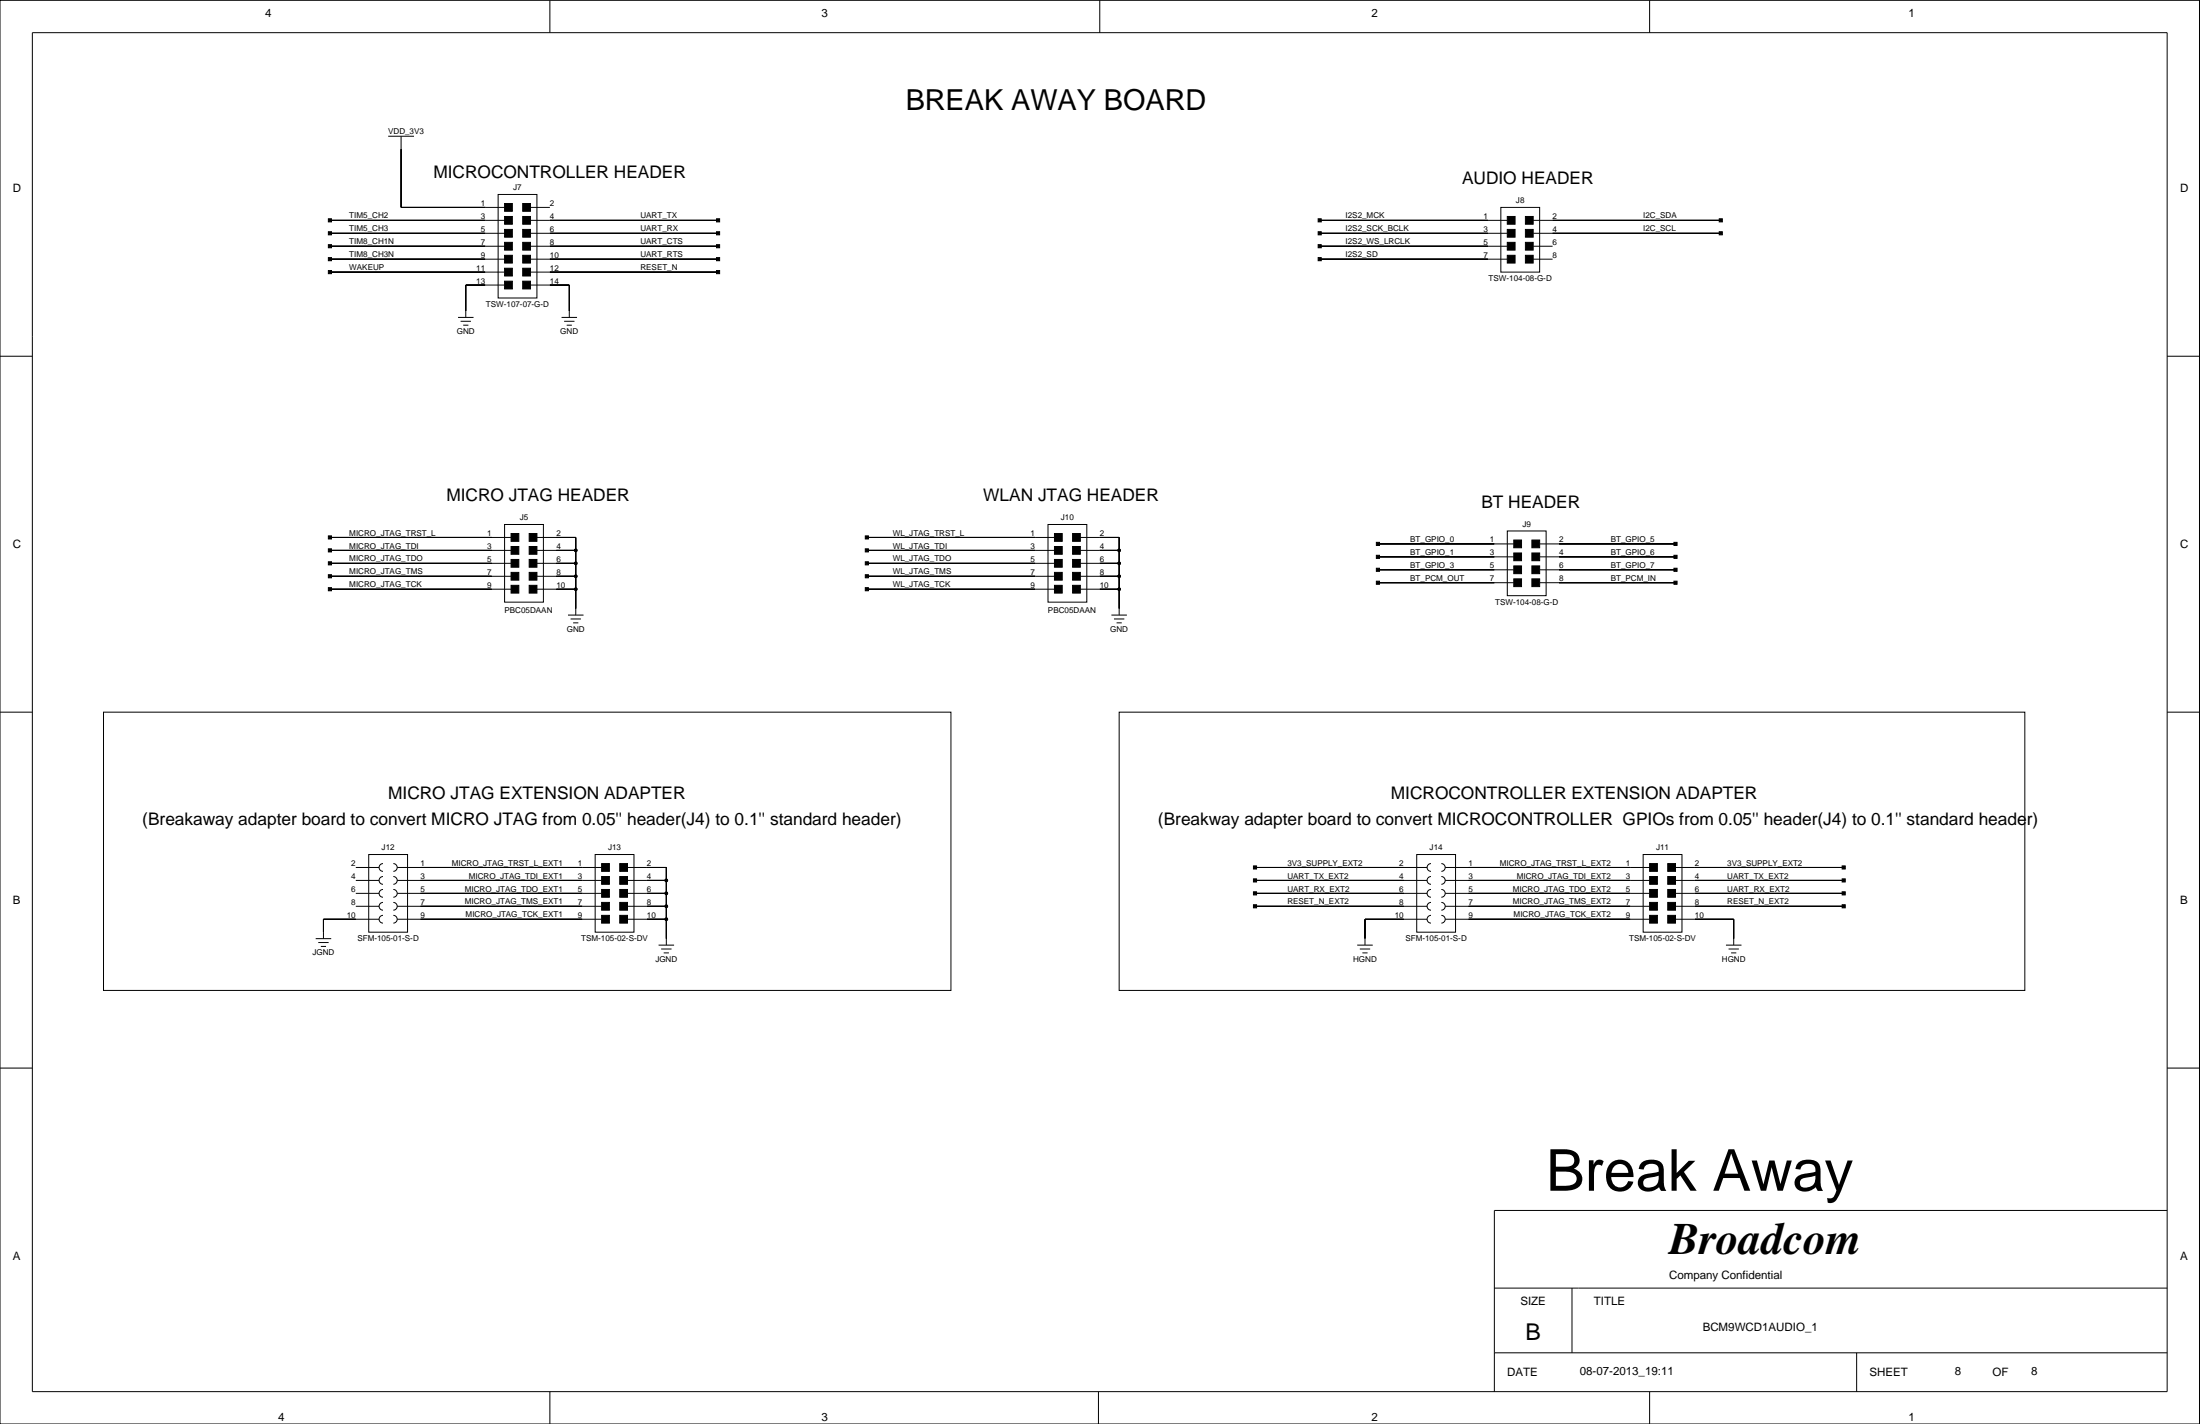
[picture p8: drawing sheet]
<svg xmlns="http://www.w3.org/2000/svg" width="432mm" height="279mm" viewBox="0 0 432 279" stroke-linecap="round" stroke-linejoin="round" font-family="sans-serif">
<g fill="none" stroke="#000" stroke-width=".2">
<path d="M0 .1h431.7v279.3h-431.7zM6.3 6.4h419.1v266.7h-419.1zM107.9 .1v6.3M215.9 .1v6.3M323.8 .1v6.3M76.2 26.7h5.1M78.7 26.7v14h20.3M97.8 38.2h7.6v20.3h-7.6zM64.8 43.2h34.2M64.8 45.8h34.2M64.8 48.3h34.2M64.8 50.9h34.2"/>
<path d="M64.8 53.4h34.2M99 55.9h-7.6v6.4M104.1 43.2h36.8M104.1 45.8h36.8M104.1 48.3h36.8M104.1 50.9h36.8M104.1 55.9h7.6v6.4M104.1 40.7h3.8M104.1 53.4h36.8M259 43.2h36.8M259 45.8h36.8M259 48.3h36.8"/>
<path d="M259 50.9h36.8M294.6 40.7h7.6v12.7h-7.6zM300.9 43.2h36.8M300.9 45.8h36.8M300.9 48.3h3.8M300.9 50.9h3.8M0 69.9h6.3M89.9 62.3h3M90.4 63h2M90.9 63.8h1M110.2 62.3h3.1M110.7 63h2.1"/>
<path d="M111.2 63.8h1M425.4 69.9h6.3M64.8 105.4h35.5M64.8 108h35.5M64.8 110.5h35.5M64.8 113.1h35.5M64.8 115.6h35.5M99 102.9h7.7v15.2h-7.7zM105.4 105.4h7.6v15.3M105.4 108h7.6M105.4 110.5h7.6M105.4 113.1h7.6"/>
<path d="M105.4 115.6h7.6M170.1 105.4h36.9M170.1 108h36.9M170.1 110.5h36.9M170.1 113.1h36.9M170.1 115.6h36.9M205.7 102.9h7.6v15.2h-7.6zM212 105.4h7.7v15.3M212 108h7.7M212 110.5h7.7M212 113.1h7.7M212 115.6h7.7"/>
<path d="M270.4 106.7h26.7M270.4 109.3h26.7M270.4 111.8h26.7M270.4 114.3h26.7M295.8 104.2h7.7v12.7h-7.7zM302.2 106.7h26.7M302.2 109.3h26.7M302.2 111.8h26.7M302.2 114.3h26.7M0 139.7h6.3M20.3 139.7h166.3v54.6h-166.3zM111.5 120.7h3"/>
<path d="M112 121.4h2M112.5 122.2h1M218.1 120.7h3.1M218.6 121.4h2.1M219.2 122.2h1M219.7 139.7h177.7v54.6h-177.7zM425.4 139.7h6.3M69.8 170.2h4.6M69.8 172.7h4.6M69.8 175.3h4.6M69.8 177.8h4.6M72.4 167.7h7.6v15.2h-7.6z"/>
<path d="M75.2 179.6a.76 .76 0 0 0-.8 .8 .76 .76 0 0 0 .8 .7M75.2 177.1a.76 .76 0 0 0-.8 .7 .76 .76 0 0 0 .8 .8M75.2 174.5a.76 .76 0 0 0-.8 .8 .76 .76 0 0 0 .8 .7M75.2 172a.76 .76 0 0 0-.8 .7 .76 .76 0 0 0 .8 .8M75.2 169.4a.76 .76 0 0 0-.8 .8 .76 .76 0 0 0 .8 .8M77.2 179.6a.76 .76 0 0 1 .8 .8 .76 .76 0 0 1-.8 .7M77.2 177.1a.76 .76 0 0 1 .8 .7 .76 .76 0 0 1-.8 .8M77.2 174.5a.76 .76 0 0 1 .8 .8 .76 .76 0 0 1-.8 .7M77.2 172a.76 .76 0 0 1 .8 .7 .76 .76 0 0 1-.8 .8M77.2 169.4a.76 .76 0 0 1 .8 .8 .76 .76 0 0 1-.8 .8M78 170.2h40.1M78 172.7h40.1"/>
<path d="M78 175.3h40.1M78 177.8h40.1M116.8 167.7h7.6v15.2h-7.6zM123.2 170.2h7.6v15.2M123.2 172.7h7.6M123.2 175.3h7.6M123.2 177.8h7.6M246.3 170.2h33.8M246.3 172.7h33.8M246.3 175.3h33.8M246.3 177.8h33.8M278.1 167.7h7.6v15.2h-7.6z"/>
<path d="M280.9 179.6a.76 .76 0 0 0-.8 .8 .76 .76 0 0 0 .8 .7M280.9 177.1a.76 .76 0 0 0-.8 .7 .76 .76 0 0 0 .8 .8M280.9 174.5a.76 .76 0 0 0-.8 .8 .76 .76 0 0 0 .8 .7M280.9 172a.76 .76 0 0 0-.8 .7 .76 .76 0 0 0 .8 .8M280.9 169.4a.76 .76 0 0 0-.8 .8 .76 .76 0 0 0 .8 .8M282.9 179.6a.76 .76 0 0 1 .8 .8 .76 .76 0 0 1-.8 .7M282.9 177.1a.76 .76 0 0 1 .8 .7 .76 .76 0 0 1-.8 .8M282.9 174.5a.76 .76 0 0 1 .8 .8 .76 .76 0 0 1-.8 .7M282.9 172a.76 .76 0 0 1 .8 .7 .76 .76 0 0 1-.8 .8M282.9 169.4a.76 .76 0 0 1 .8 .8 .76 .76 0 0 1-.8 .8M283.7 170.2h40.1M283.7 172.7h40.1"/>
<path d="M283.7 175.3h40.1M283.7 177.8h40.1M322.5 167.7h7.6v15.2h-7.6zM328.9 170.2h33M328.9 172.7h33M328.9 175.3h33M328.9 177.8h33M62 184.2h3M62.5 184.9h2M63 185.7h1M74.4 180.4h-10.9v3.8M78 180.4h40.1"/>
<path d="M123.2 180.4h7.6M129.3 185.4h3M129.8 186.2h2M130.3 187h1M266.4 185.4h3M266.9 186.2h2M267.4 187h1M280.1 180.4h-12.2v5M283.7 180.4h40.1M328.9 180.4h11.4v5M338.8 185.4h3M339.3 186.2h2"/>
<path d="M339.8 187h1M0 209.6h6.3M425.4 209.6h6.3M425.4 237.5h-132.1v35.6M293.3 252.7h132.1M308.5 252.7v12.7M107.9 273.1v6.3M215.6 273.1v6.3M293.3 265.4h132.1M323.8 273.1v6.3M364.4 265.4v7.7"/>
<circle cx="113" cy="115.6" r=".25"/>
<circle cx="113" cy="110.5" r=".25"/>
<circle cx="113" cy="108" r=".25"/>
<circle cx="113" cy="113.1" r=".25"/>
<circle cx="219.7" cy="110.5" r=".25"/>
<circle cx="219.7" cy="108" r=".25"/>
<circle cx="219.7" cy="115.6" r=".25"/>
<circle cx="219.7" cy="113.1" r=".25"/>
<circle cx="130.8" cy="175.3" r=".25"/>
<circle cx="130.8" cy="172.7" r=".25"/>
<circle cx="130.8" cy="177.8" r=".25"/>
<circle cx="130.8" cy="180.4" r=".25"/>
</g>
<g fill="#000" stroke="#000" stroke-width=".2">
<path d="M78.7 29.3v11.4z" fill-rule="evenodd"/>
<path d="M64.5 50.5h.6v.7h-.6z" fill-rule="evenodd"/>
<path d="M64.5 53.1h.6v.6h-.6z" fill-rule="evenodd"/>
<path d="M64.5 48h.6v.6h-.6z" fill-rule="evenodd"/>
<path d="M64.5 45.5h.6v.6h-.6z" fill-rule="evenodd"/>
<path d="M64.5 42.9h.6v.6h-.6z" fill-rule="evenodd"/>
<path d="M91.4 55.9v5.1z" fill-rule="evenodd"/>
<path d="M78.7 40.7h16.5z" fill-rule="evenodd"/>
<path d="M91.4 55.9h3.8z" fill-rule="evenodd"/>
<path d="M64.8 50.9h30.4z" fill-rule="evenodd"/>
<path d="M64.8 53.4h30.4z" fill-rule="evenodd"/>
<path d="M64.8 48.3h30.4z" fill-rule="evenodd"/>
<path d="M64.8 45.8h30.4z" fill-rule="evenodd"/>
<path d="M64.8 43.2h30.4z" fill-rule="evenodd"/>
<path d="M99 55.2h1.6v1.5h-1.6z" fill-rule="evenodd"/>
<path d="M99 52.6h1.6v1.6h-1.6z" fill-rule="evenodd"/>
<path d="M99 50.1h1.6v1.5h-1.6z" fill-rule="evenodd"/>
<path d="M99 45h1.6v1.5h-1.6z" fill-rule="evenodd"/>
<path d="M99 47.6h1.6v1.5h-1.6z" fill-rule="evenodd"/>
<path d="M99 39.9h1.6v1.6h-1.6z" fill-rule="evenodd"/>
<path d="M99 42.5h1.6v1.5h-1.6z" fill-rule="evenodd"/>
<path d="M102.6 55.2h1.5v1.5h-1.5z" fill-rule="evenodd"/>
<path d="M102.6 52.6h1.5v1.6h-1.5z" fill-rule="evenodd"/>
<path d="M102.6 50.1h1.5v1.5h-1.5z" fill-rule="evenodd"/>
<path d="M102.6 45h1.5v1.5h-1.5z" fill-rule="evenodd"/>
<path d="M102.6 47.6h1.5v1.5h-1.5z" fill-rule="evenodd"/>
<path d="M102.6 39.9h1.5v1.6h-1.5z" fill-rule="evenodd"/>
<path d="M102.6 42.5h1.5v1.5h-1.5z" fill-rule="evenodd"/>
<path d="M107.9 55.9h3.8z" fill-rule="evenodd"/>
<path d="M111.7 55.9v5.1z" fill-rule="evenodd"/>
<path d="M140.6 45.5h.6v.6h-.6z" fill-rule="evenodd"/>
<path d="M140.6 42.9h.6v.6h-.6z" fill-rule="evenodd"/>
<path d="M140.6 48h.6v.6h-.6z" fill-rule="evenodd"/>
<path d="M140.6 53.1h.6v.6h-.6z" fill-rule="evenodd"/>
<path d="M140.6 50.5h.6v.7h-.6z" fill-rule="evenodd"/>
<path d="M107.9 45.8h33z" fill-rule="evenodd"/>
<path d="M107.9 43.2h33z" fill-rule="evenodd"/>
<path d="M107.9 48.3h33z" fill-rule="evenodd"/>
<path d="M107.9 53.4h33z" fill-rule="evenodd"/>
<path d="M107.9 50.9h33z" fill-rule="evenodd"/>
<path d="M258.7 42.9h.6v.6h-.6z" fill-rule="evenodd"/>
<path d="M258.7 50.5h.6v.7h-.6z" fill-rule="evenodd"/>
<path d="M258.7 48h.6v.6h-.6z" fill-rule="evenodd"/>
<path d="M258.7 45.5h.6v.6h-.6z" fill-rule="evenodd"/>
<path d="M259 43.2h33z" fill-rule="evenodd"/>
<path d="M259 50.9h33z" fill-rule="evenodd"/>
<path d="M259 48.3h33z" fill-rule="evenodd"/>
<path d="M259 45.8h33z" fill-rule="evenodd"/>
<path d="M295.8 47.6h1.6v1.5h-1.6z" fill-rule="evenodd"/>
<path d="M295.8 50.1h1.6v1.5h-1.6z" fill-rule="evenodd"/>
<path d="M295.8 42.5h1.6v1.5h-1.6z" fill-rule="evenodd"/>
<path d="M295.8 45h1.6v1.5h-1.6z" fill-rule="evenodd"/>
<path d="M299.4 47.6h1.5v1.5h-1.5z" fill-rule="evenodd"/>
<path d="M299.4 50.1h1.5v1.5h-1.5z" fill-rule="evenodd"/>
<path d="M299.4 42.5h1.5v1.5h-1.5z" fill-rule="evenodd"/>
<path d="M299.4 45h1.5v1.5h-1.5z" fill-rule="evenodd"/>
<path d="M337.4 42.9h.6v.6h-.6z" fill-rule="evenodd"/>
<path d="M337.4 45.5h.6v.6h-.6z" fill-rule="evenodd"/>
<path d="M304.7 43.2h33z" fill-rule="evenodd"/>
<path d="M304.7 45.8h33z" fill-rule="evenodd"/>
<path d="M64.5 115.3h.6v.6h-.6z" fill-rule="evenodd"/>
<path d="M64.5 112.8h.6v.6h-.6z" fill-rule="evenodd"/>
<path d="M64.5 107.7h.6v.6h-.6z" fill-rule="evenodd"/>
<path d="M64.5 105.1h.6v.7h-.6z" fill-rule="evenodd"/>
<path d="M64.5 110.2h.6v.6h-.6z" fill-rule="evenodd"/>
<path d="M64.8 115.6h31.7z" fill-rule="evenodd"/>
<path d="M64.8 113.1h31.7z" fill-rule="evenodd"/>
<path d="M64.8 108h31.7z" fill-rule="evenodd"/>
<path d="M64.8 105.4h31.7z" fill-rule="evenodd"/>
<path d="M64.8 110.5h31.7z" fill-rule="evenodd"/>
<path d="M100.3 114.8h1.5v1.6h-1.5z" fill-rule="evenodd"/>
<path d="M100.3 109.8h1.5v1.5h-1.5z" fill-rule="evenodd"/>
<path d="M100.3 112.3h1.5v1.5h-1.5z" fill-rule="evenodd"/>
<path d="M100.3 104.7h1.5v1.5h-1.5z" fill-rule="evenodd"/>
<path d="M100.3 107.2h1.5v1.6h-1.5z" fill-rule="evenodd"/>
<path d="M103.9 114.8h1.5v1.6h-1.5z" fill-rule="evenodd"/>
<path d="M103.9 109.8h1.5v1.5h-1.5z" fill-rule="evenodd"/>
<path d="M103.9 112.3h1.5v1.5h-1.5z" fill-rule="evenodd"/>
<path d="M103.9 104.7h1.5v1.5h-1.5z" fill-rule="evenodd"/>
<path d="M103.9 107.2h1.5v1.6h-1.5z" fill-rule="evenodd"/>
<path d="M109.2 105.4h3.8z" fill-rule="evenodd"/>
<path d="M113 105.4v2.6z" fill-rule="evenodd"/>
<path d="M109.2 115.6h3.8z" fill-rule="evenodd"/>
<path d="M113 115.6v3.8z" fill-rule="evenodd"/>
<path d="M113 113.1v2.5z" fill-rule="evenodd"/>
<path d="M109.2 113.1h3.8z" fill-rule="evenodd"/>
<path d="M113 110.5v2.6z" fill-rule="evenodd"/>
<path d="M109.2 110.5h3.8z" fill-rule="evenodd"/>
<path d="M113 108v2.5z" fill-rule="evenodd"/>
<path d="M109.2 108h3.8z" fill-rule="evenodd"/>
<path d="M169.8 112.8h.6v.6h-.6z" fill-rule="evenodd"/>
<path d="M169.8 115.3h.6v.6h-.6z" fill-rule="evenodd"/>
<path d="M169.8 107.7h.6v.6h-.6z" fill-rule="evenodd"/>
<path d="M169.8 110.2h.6v.6h-.6z" fill-rule="evenodd"/>
<path d="M169.8 105.1h.6v.7h-.6z" fill-rule="evenodd"/>
<path d="M170.1 113.1h33.1z" fill-rule="evenodd"/>
<path d="M170.1 115.6h33.1z" fill-rule="evenodd"/>
<path d="M170.1 108h33.1z" fill-rule="evenodd"/>
<path d="M170.1 110.5h33.1z" fill-rule="evenodd"/>
<path d="M170.1 105.4h33.1z" fill-rule="evenodd"/>
<path d="M207 114.8h1.5v1.6h-1.5z" fill-rule="evenodd"/>
<path d="M207 109.8h1.5v1.5h-1.5z" fill-rule="evenodd"/>
<path d="M207 112.3h1.5v1.5h-1.5z" fill-rule="evenodd"/>
<path d="M207 104.7h1.5v1.5h-1.5z" fill-rule="evenodd"/>
<path d="M207 107.2h1.5v1.6h-1.5z" fill-rule="evenodd"/>
<path d="M210.5 114.8h1.5v1.6h-1.5z" fill-rule="evenodd"/>
<path d="M210.5 109.8h1.5v1.5h-1.5z" fill-rule="evenodd"/>
<path d="M210.5 112.3h1.5v1.5h-1.5z" fill-rule="evenodd"/>
<path d="M210.5 104.7h1.5v1.5h-1.5z" fill-rule="evenodd"/>
<path d="M210.5 107.2h1.5v1.6h-1.5z" fill-rule="evenodd"/>
<path d="M215.9 115.6h3.8z" fill-rule="evenodd"/>
<path d="M219.7 115.6v3.8z" fill-rule="evenodd"/>
<path d="M219.7 113.1v2.5z" fill-rule="evenodd"/>
<path d="M215.9 113.1h3.8z" fill-rule="evenodd"/>
<path d="M219.7 110.5v2.6z" fill-rule="evenodd"/>
<path d="M215.9 110.5h3.8z" fill-rule="evenodd"/>
<path d="M219.7 108v2.5z" fill-rule="evenodd"/>
<path d="M215.9 108h3.8z" fill-rule="evenodd"/>
<path d="M219.7 105.4v2.6z" fill-rule="evenodd"/>
<path d="M215.9 105.4h3.8z" fill-rule="evenodd"/>
<path d="M270.1 109h.7v.6h-.7z" fill-rule="evenodd"/>
<path d="M270.1 111.5h.7v.6h-.7z" fill-rule="evenodd"/>
<path d="M270.1 106.4h.7v.6h-.7z" fill-rule="evenodd"/>
<path d="M270.1 114h.7v.6h-.7z" fill-rule="evenodd"/>
<path d="M270.4 109.3h22.9z" fill-rule="evenodd"/>
<path d="M270.4 111.8h22.9z" fill-rule="evenodd"/>
<path d="M270.4 106.7h22.9z" fill-rule="evenodd"/>
<path d="M270.4 114.3h22.9z" fill-rule="evenodd"/>
<path d="M297.1 111h1.5v1.6h-1.5z" fill-rule="evenodd"/>
<path d="M297.1 113.6h1.5v1.5h-1.5z" fill-rule="evenodd"/>
<path d="M297.1 106h1.5v1.5h-1.5z" fill-rule="evenodd"/>
<path d="M297.1 108.5h1.5v1.5h-1.5z" fill-rule="evenodd"/>
<path d="M300.7 111h1.5v1.6h-1.5z" fill-rule="evenodd"/>
<path d="M300.7 113.6h1.5v1.5h-1.5z" fill-rule="evenodd"/>
<path d="M300.7 106h1.5v1.5h-1.5z" fill-rule="evenodd"/>
<path d="M300.7 108.5h1.5v1.5h-1.5z" fill-rule="evenodd"/>
<path d="M328.6 106.4h.6v.6h-.6z" fill-rule="evenodd"/>
<path d="M328.6 109h.6v.6h-.6z" fill-rule="evenodd"/>
<path d="M328.6 114h.6v.6h-.6z" fill-rule="evenodd"/>
<path d="M328.6 111.5h.6v.6h-.6z" fill-rule="evenodd"/>
<path d="M306 106.7h22.9z" fill-rule="evenodd"/>
<path d="M306 109.3h22.9z" fill-rule="evenodd"/>
<path d="M306 114.3h22.9z" fill-rule="evenodd"/>
<path d="M306 111.8h22.9z" fill-rule="evenodd"/>
<path d="M82.5 170.2h31.8z" fill-rule="evenodd"/>
<path d="M82.5 172.7h31.8z" fill-rule="evenodd"/>
<path d="M82.5 175.3h31.8z" fill-rule="evenodd"/>
<path d="M82.5 177.8h31.8z" fill-rule="evenodd"/>
<path d="M118.1 174.5h1.5v1.5h-1.5z" fill-rule="evenodd"/>
<path d="M118.1 177.1h1.5v1.5h-1.5z" fill-rule="evenodd"/>
<path d="M118.1 169.4h1.5v1.6h-1.5z" fill-rule="evenodd"/>
<path d="M118.1 172h1.5v1.5h-1.5z" fill-rule="evenodd"/>
<path d="M121.6 174.5h1.6v1.5h-1.6z" fill-rule="evenodd"/>
<path d="M121.6 177.1h1.6v1.5h-1.6z" fill-rule="evenodd"/>
<path d="M121.6 169.4h1.6v1.6h-1.6z" fill-rule="evenodd"/>
<path d="M121.6 172h1.6v1.5h-1.6z" fill-rule="evenodd"/>
<path d="M127 177.8h3.8z" fill-rule="evenodd"/>
<path d="M130.8 177.8v2.6z" fill-rule="evenodd"/>
<path d="M130.8 175.3v2.5z" fill-rule="evenodd"/>
<path d="M127 175.3h3.8z" fill-rule="evenodd"/>
<path d="M130.8 172.7v2.6z" fill-rule="evenodd"/>
<path d="M127 172.7h3.8z" fill-rule="evenodd"/>
<path d="M130.8 170.2v2.5z" fill-rule="evenodd"/>
<path d="M127 170.2h3.8z" fill-rule="evenodd"/>
<path d="M246 169.9h.6v.6h-.6z" fill-rule="evenodd"/>
<path d="M246 175h.6v.6h-.6z" fill-rule="evenodd"/>
<path d="M246 172.4h.6v.6h-.6z" fill-rule="evenodd"/>
<path d="M246 177.5h.6v.6h-.6z" fill-rule="evenodd"/>
<path d="M246.3 170.2h29.2z" fill-rule="evenodd"/>
<path d="M246.3 175.3h29.2z" fill-rule="evenodd"/>
<path d="M246.3 172.7h29.2z" fill-rule="evenodd"/>
<path d="M246.3 177.8h29.2z" fill-rule="evenodd"/>
<path d="M288.2 177.8h31.8z" fill-rule="evenodd"/>
<path d="M288.2 170.2h31.8z" fill-rule="evenodd"/>
<path d="M288.2 172.7h31.8z" fill-rule="evenodd"/>
<path d="M288.2 175.3h31.8z" fill-rule="evenodd"/>
<path d="M323.8 174.5h1.5v1.5h-1.5z" fill-rule="evenodd"/>
<path d="M323.8 177.1h1.5v1.5h-1.5z" fill-rule="evenodd"/>
<path d="M323.8 169.4h1.5v1.6h-1.5z" fill-rule="evenodd"/>
<path d="M323.8 172h1.5v1.5h-1.5z" fill-rule="evenodd"/>
<path d="M327.3 174.5h1.6v1.5h-1.6z" fill-rule="evenodd"/>
<path d="M327.3 177.1h1.6v1.5h-1.6z" fill-rule="evenodd"/>
<path d="M327.3 169.4h1.6v1.6h-1.6z" fill-rule="evenodd"/>
<path d="M327.3 172h1.6v1.5h-1.6z" fill-rule="evenodd"/>
<path d="M361.6 169.9h.6v.6h-.6z" fill-rule="evenodd"/>
<path d="M361.6 175h.6v.6h-.6z" fill-rule="evenodd"/>
<path d="M361.6 172.4h.6v.6h-.6z" fill-rule="evenodd"/>
<path d="M361.6 177.5h.6v.6h-.6z" fill-rule="evenodd"/>
<path d="M332.7 170.2h29.2z" fill-rule="evenodd"/>
<path d="M332.7 175.3h29.2z" fill-rule="evenodd"/>
<path d="M332.7 172.7h29.2z" fill-rule="evenodd"/>
<path d="M332.7 177.8h29.2z" fill-rule="evenodd"/>
<path d="M63.5 180.4v2.5z" fill-rule="evenodd"/>
<path d="M63.5 180.4h6.3z" fill-rule="evenodd"/>
<path d="M82.5 180.4h31.8z" fill-rule="evenodd"/>
<path d="M118.1 179.6h1.5v1.5h-1.5z" fill-rule="evenodd"/>
<path d="M121.6 179.6h1.6v1.5h-1.6z" fill-rule="evenodd"/>
<path d="M127 180.4h3.8z" fill-rule="evenodd"/>
<path d="M130.8 180.4v3.8z" fill-rule="evenodd"/>
<path d="M267.9 180.4v3.8z" fill-rule="evenodd"/>
<path d="M267.9 180.4h7.6z" fill-rule="evenodd"/>
<path d="M288.2 180.4h31.8z" fill-rule="evenodd"/>
<path d="M323.8 179.6h1.5v1.5h-1.5z" fill-rule="evenodd"/>
<path d="M327.3 179.6h1.6v1.5h-1.6z" fill-rule="evenodd"/>
<path d="M340.3 180.4v3.8z" fill-rule="evenodd"/>
<path d="M332.7 180.4h7.6z" fill-rule="evenodd"/>
<circle cx="113" cy="115.6" r=".25"/>
<circle cx="113" cy="110.5" r=".25"/>
<circle cx="113" cy="108" r=".25"/>
<circle cx="113" cy="113.1" r=".25"/>
<circle cx="219.7" cy="110.5" r=".25"/>
<circle cx="219.7" cy="108" r=".25"/>
<circle cx="219.7" cy="115.6" r=".25"/>
<circle cx="219.7" cy="113.1" r=".25"/>
<circle cx="130.8" cy="175.3" r=".25"/>
<circle cx="130.8" cy="172.7" r=".25"/>
<circle cx="130.8" cy="177.8" r=".25"/>
<circle cx="130.8" cy="180.4" r=".25"/>
</g>
<text font-size="11.3" x="303.5" y="233.6">Break Away</text>
<text font-size="8.8" x="327.6" y="246.1">Broadcom</text>
<text font-size="5.7" x="177.8" y="21.6">BREAK AWAY BOARD</text>
<text font-size="4.5" x="299.4" y="263">B</text>
<g font-size="3.4">
<text x="85.1" y="34.8">MICROCONTROLLER HEADER</text>
<text x="287" y="36.1">AUDIO HEADER</text>
<text x="87.6" y="98.3">MICRO JTAG HEADER</text>
<text x="193" y="98.3">WLAN JTAG HEADER</text>
<text x="290.8" y="99.6">BT HEADER</text>
<text x="27.9" y="161.8">(Breakaway adapter board to convert MICRO JTAG from 0.05'' header(J4) to 0.1'' standard header)</text>
<text x="76.2" y="156.7">MICRO JTAG EXTENSION ADAPTER</text>
<text x="227.3" y="161.8">(Breakway adapter board to convert MICROCONTROLLER GPIOs from 0.05'' header(J4) to 0.1'' standard header)</text>
<text x="273" y="156.7">MICROCONTROLLER EXTENSION ADAPTER</text>
</g>
<g font-size="2.3">
<text x="52.1" y="3.4">4</text>
<text x="161.3" y="3.4">3</text>
<text x="269.2" y="3.4">2</text>
<text x="374.6" y="3.4">1</text>
<text x="2.5" y="37.6">D</text>
<text x="427.9" y="37.6">D</text>
<text x="2.5" y="107.5">C</text>
<text x="427.9" y="107.5">C</text>
<text x="2.5" y="177.3">B</text>
<text x="427.9" y="177.3">B</text>
<text x="2.5" y="247.1">A</text>
<text x="327.6" y="250.9">Company Confidential</text>
<text x="427.9" y="247.1">A</text>
<text x="298.4" y="256">SIZE</text>
<text x="312.8" y="256">TITLE</text>
<text x="334.2" y="261.1">BCM9WCD1AUDIO_1</text>
<text x="310.1" y="269.7">08-07-2013_19:11</text>
<text x="383.7" y="269.7">8</text>
<text x="398.7" y="269.7">8</text>
<text x="295.8" y="270">DATE</text>
<text x="366.9" y="270">SHEET</text>
<text x="391.1" y="270">OF</text>
<text x="54.6" y="278.9">4</text>
<text x="161.3" y="278.9">3</text>
<text x="269.2" y="278.9">2</text>
<text x="374.6" y="278.9">1</text>
</g>
<g font-size="1.6">
<text x="76.2" y="26.4">VDD_3V3</text>
<text x="94.3" y="40.4">1</text>
<text x="100.7" y="37.4">J7</text>
<text x="107.9" y="40.4">2</text>
<text x="297.5" y="39.9">J8</text>
<text x="68.6" y="47.9">TIM8_CH1N</text>
<text x="68.6" y="45.4">TIM5_CH3</text>
<text x="68.6" y="42.9">TIM5_CH2</text>
<text x="94.3" y="45.5">5</text>
<text x="94.3" y="42.9">3</text>
<text x="107.9" y="45.5">6</text>
<text x="107.9" y="42.9">4</text>
<text x="125.7" y="45.4">UART_RX</text>
<text x="125.7" y="42.9">UART_TX</text>
<text x="125.7" y="47.9">UART_CTS</text>
<text x="264.1" y="42.9">I2S2_MCK</text>
<text x="264.1" y="47.9">I2S2_WS_LRCLK</text>
<text x="264.1" y="45.4">I2S2_SCK_BCLK</text>
<text x="291.2" y="45.5">3</text>
<text x="291.2" y="42.9">1</text>
<text x="304.7" y="42.9">2</text>
<text x="304.7" y="45.5">4</text>
<text x="322.5" y="42.9">I2C_SDA</text>
<text x="322.5" y="45.4">I2C_SCL</text>
<text x="68.6" y="50.5">TIM8_CH3N</text>
<text x="68.6" y="53">WAKEUP</text>
<text x="93.5" y="53.1">11</text>
<text x="94.3" y="50.6">9</text>
<text x="94.3" y="48">7</text>
<text x="107.9" y="53.1">12</text>
<text x="107.9" y="50.6">10</text>
<text x="107.9" y="48">8</text>
<text x="125.7" y="53">RESET_N</text>
<text x="125.7" y="50.5">UART_RTS</text>
<text x="264.1" y="50.5">I2S2_SD</text>
<text x="291.2" y="50.6">7</text>
<text x="291.2" y="48">5</text>
<text x="304.7" y="50.6">8</text>
<text x="304.7" y="48">6</text>
<text x="93.5" y="55.6">13</text>
<text x="107.9" y="55.6">14</text>
<text x="292.2" y="55.1">TSW-104-08-G-D</text>
<text x="89.7" y="65.5">GND</text>
<text x="95.4" y="60.2">TSW-107-07-G-D</text>
<text x="110" y="65.5">GND</text>
<text x="68.6" y="107.6">MICRO_JTAG_TDI</text>
<text x="68.6" y="105.1">MICRO_JTAG_TRST_L</text>
<text x="95.6" y="107.7">3</text>
<text x="95.6" y="105.2">1</text>
<text x="102" y="102.1">J5</text>
<text x="109.2" y="105.2">2</text>
<text x="109.2" y="107.7">4</text>
<text x="175.2" y="107.6">WL_JTAG_TDI</text>
<text x="175.2" y="105.1">WL_JTAG_TRST_L</text>
<text x="202.3" y="107.7">3</text>
<text x="202.3" y="105.2">1</text>
<text x="208.2" y="102.1">J10</text>
<text x="215.9" y="105.2">2</text>
<text x="215.9" y="107.7">4</text>
<text x="276.8" y="106.4">BT_GPIO_0</text>
<text x="292.4" y="106.4">1</text>
<text x="298.8" y="103.4">J9</text>
<text x="306" y="106.4">2</text>
<text x="316.2" y="106.4">BT_GPIO_5</text>
<text x="68.6" y="112.7">MICRO_JTAG_TMS</text>
<text x="68.6" y="110.2">MICRO_JTAG_TDO</text>
<text x="95.6" y="112.8">7</text>
<text x="95.6" y="110.2">5</text>
<text x="109.2" y="112.8">8</text>
<text x="109.2" y="110.2">6</text>
<text x="175.2" y="112.7">WL_JTAG_TMS</text>
<text x="175.2" y="110.2">WL_JTAG_TDO</text>
<text x="202.3" y="112.8">7</text>
<text x="202.3" y="110.2">5</text>
<text x="215.9" y="112.8">8</text>
<text x="215.9" y="110.2">6</text>
<text x="276.8" y="108.9">BT_GPIO_1</text>
<text x="276.8" y="111.4">BT_GPIO_3</text>
<text x="276.8" y="114">BT_PCM_OUT</text>
<text x="292.4" y="111.5">5</text>
<text x="292.4" y="109">3</text>
<text x="306" y="111.5">6</text>
<text x="306" y="109">4</text>
<text x="316.2" y="108.9">BT_GPIO_6</text>
<text x="316.2" y="114">BT_PCM_IN</text>
<text x="316.2" y="111.4">BT_GPIO_7</text>
<text x="68.6" y="115.2">MICRO_JTAG_TCK</text>
<text x="95.6" y="115.3">9</text>
<text x="109.2" y="115.3">10</text>
<text x="175.2" y="115.2">WL_JTAG_TCK</text>
<text x="202.3" y="115.3">9</text>
<text x="215.9" y="115.3">10</text>
<text x="292.4" y="114">7</text>
<text x="293.5" y="118.6">TSW-104-08-G-D</text>
<text x="306" y="114">8</text>
<text x="99" y="120.3">PBC05DAAN</text>
<text x="111.2" y="124">GND</text>
<text x="205.7" y="120.3">PBC05DAAN</text>
<text x="217.9" y="124">GND</text>
<text x="74.9" y="166.9">J12</text>
<text x="119.3" y="166.9">J13</text>
<text x="280.6" y="166.9">J14</text>
<text x="325" y="166.9">J11</text>
<text x="69" y="169.9">2</text>
<text x="69" y="172.5">4</text>
<text x="82.5" y="172.5">3</text>
<text x="82.5" y="169.9">1</text>
<text x="88.7" y="169.8">MICRO_JTAG_TRST_L_EXT1</text>
<text x="92" y="172.4">MICRO_JTAG_TDI_EXT1</text>
<text x="113.4" y="172.5">3</text>
<text x="113.4" y="169.9">1</text>
<text x="127" y="169.9">2</text>
<text x="127" y="172.5">4</text>
<text x="252.7" y="169.8">3V3_SUPPLY_EXT2</text>
<text x="252.7" y="172.4">UART_TX_EXT2</text>
<text x="274.6" y="169.9">2</text>
<text x="274.6" y="172.5">4</text>
<text x="288.2" y="172.5">3</text>
<text x="288.2" y="169.9">1</text>
<text x="294.4" y="169.8">MICRO_JTAG_TRST_L_EXT2</text>
<text x="297.7" y="172.4">MICRO_JTAG_TDI_EXT2</text>
<text x="319.1" y="172.5">3</text>
<text x="319.1" y="169.9">1</text>
<text x="332.7" y="169.9">2</text>
<text x="332.7" y="172.5">4</text>
<text x="339" y="169.8">3V3_SUPPLY_EXT2</text>
<text x="339" y="172.4">UART_TX_EXT2</text>
<text x="69" y="177.5">8</text>
<text x="69" y="175">6</text>
<text x="82.5" y="177.5">7</text>
<text x="82.5" y="175">5</text>
<text x="91.2" y="174.9">MICRO_JTAG_TDO_EXT1</text>
<text x="91.2" y="177.5">MICRO_JTAG_TMS_EXT1</text>
<text x="91.4" y="180">MICRO_JTAG_TCK_EXT1</text>
<text x="113.4" y="177.5">7</text>
<text x="113.4" y="175">5</text>
<text x="127" y="177.5">8</text>
<text x="127" y="175">6</text>
<text x="252.7" y="174.9">UART_RX_EXT2</text>
<text x="252.7" y="177.5">RESET_N_EXT2</text>
<text x="274.6" y="177.5">8</text>
<text x="274.6" y="175">6</text>
<text x="288.2" y="177.5">7</text>
<text x="288.2" y="175">5</text>
<text x="296.9" y="177.5">MICRO_JTAG_TMS_EXT2</text>
<text x="296.9" y="174.9">MICRO_JTAG_TDO_EXT2</text>
<text x="297.1" y="180">MICRO_JTAG_TCK_EXT2</text>
<text x="319.1" y="177.5">7</text>
<text x="319.1" y="175">5</text>
<text x="332.7" y="177.5">8</text>
<text x="332.7" y="175">6</text>
<text x="339" y="174.9">UART_RX_EXT2</text>
<text x="339" y="177.5">RESET_N_EXT2</text>
<text x="68.1" y="180.1">10</text>
<text x="70.2" y="184.6">SFM-105-01-S-D</text>
<text x="82.5" y="180.1">9</text>
<text x="113.4" y="180.1">9</text>
<text x="114.1" y="184.6">TSM-105-02-S-DV</text>
<text x="127" y="180.1">10</text>
<text x="273.8" y="180.1">10</text>
<text x="275.9" y="184.6">SFM-105-01-S-D</text>
<text x="288.2" y="180.1">9</text>
<text x="319.1" y="180.1">9</text>
<text x="319.8" y="184.6">TSM-105-02-S-DV</text>
<text x="332.7" y="180.1">10</text>
<text x="61.3" y="187.4">JGND</text>
<text x="128.6" y="188.7">JGND</text>
<text x="265.6" y="188.7">HGND</text>
<text x="338" y="188.7">HGND</text>
</g>
</svg>
